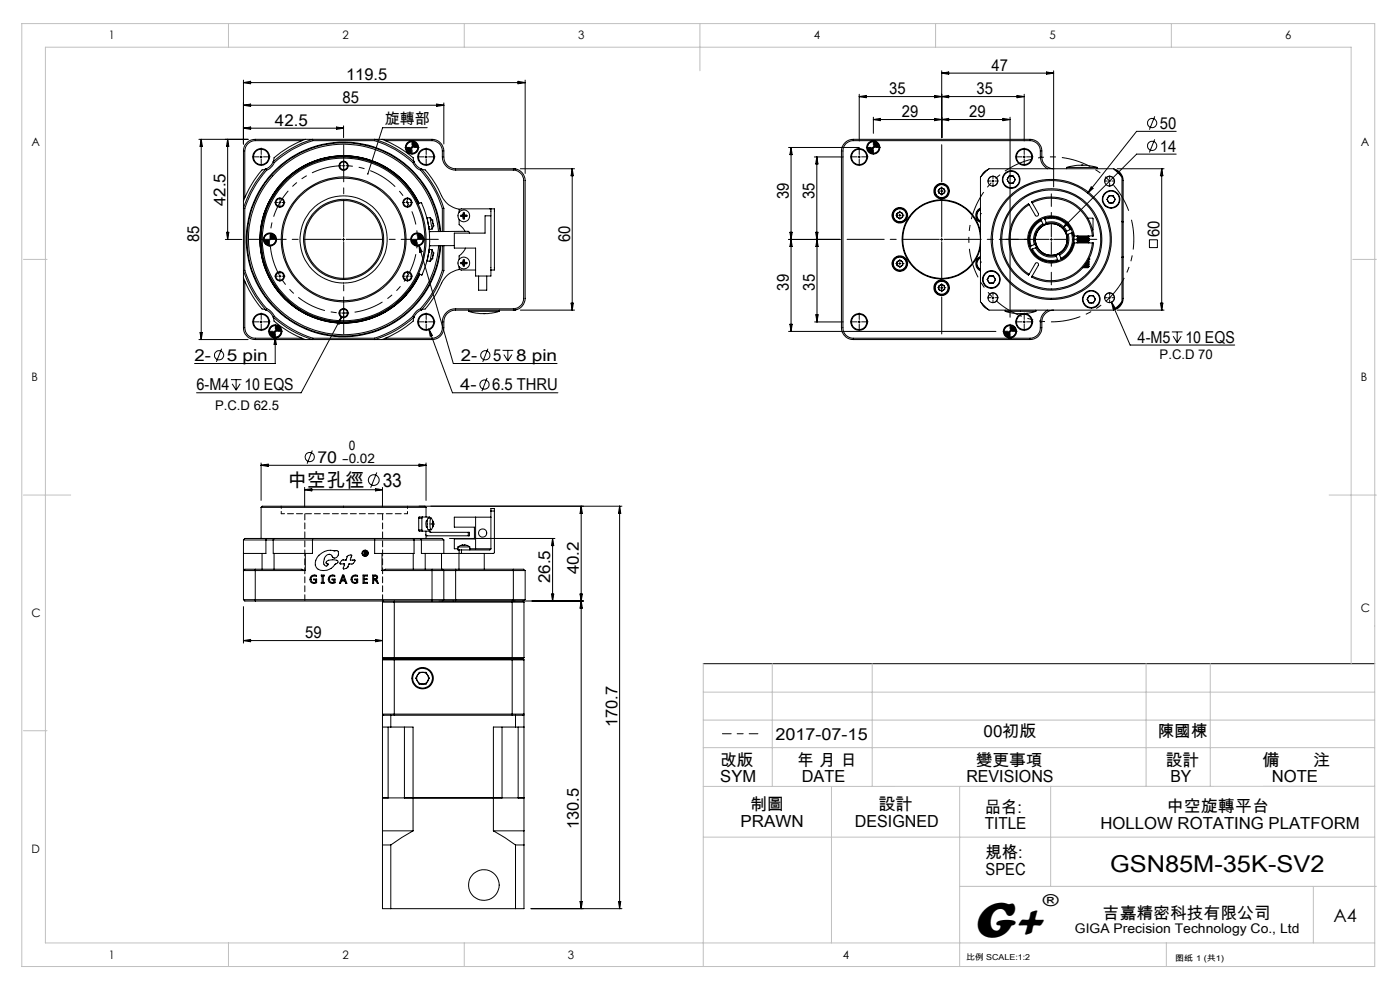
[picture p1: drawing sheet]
<svg xmlns="http://www.w3.org/2000/svg" width="297mm" height="210mm" viewBox="0 0 297 210" stroke-linecap="round" stroke-linejoin="round" font-family="sans-serif">
<g fill="none" stroke="#000" stroke-width=".21">
<path d="M51.6 17v13.5M51.6 17.5l1.6-.3v.6zM51.6 17.5h59.8M109.9 17.2l1.5 .3-1.5 .3zM111.4 17v19.8M182.3 20v9.9M199.8 15v14.2M199.8 15.5l1.5-.2v.5zM199.8 15.5h23.7M217.3 20v9.9M222 15.3l1.5 .2-1.5 .3zM223.5 15v24.6"/>
<path d="M42.2 29.6h10.4M42.7 29.6l.2 1.4h-.5zM42.7 29.6v42.4M48.3 29.6v21.2M48.3 29.6l.2 1.4h-.5zM51.6 22.3l1.6-.2v.5zM51.6 22.3h42.6M51.6 27.2h21.3M51.6 27.2l1.6-.3v.5zM55.1 33.3h.5M55.4 33v.5M56.4 35.8a22.8 22.8 0 0 0-4.8 8.4h.3"/>
<path d="M56.4 35.8l-.7 .2a19.7 19.7 0 0 0-4.1 6.7M56.4 35.8l.2 .3M56.6 36.1a23.1 23.1 0 0 0-4.7 8.1M58 34.3a2.88 2.88 0 0 1-1.6 1.5M58 34.3l.2 .2M58.2 34.5a3.1 3.1 0 0 1-1.6 1.6M64 29.8h-9.8a2.23 2.23 0 0 0-2.3 2.2v9.9M64.8 29.6a19.3 19.3 0 0 0-6.7 4l-.1 .7M66.4 29.8a21.1 21.1 0 0 0-8.2 4.7M66.4 29.8l-.1-.2a21.7 21.7 0 0 0-8.3 4.7M66.4 29.8h13M71.4 26.9l1.5 .3-1.5 .2z"/>
<path d="M72.6 35.2h.5M72.9 26.7v2.5M72.9 34.9v.5M79.4 29.8a21.1 21.1 0 0 1 8.2 4.7M79.4 29.8l.1-.2a21.5 21.5 0 0 1 8.3 4.7M81 29.6a20.2 20.2 0 0 1 6.7 4l.1 .7M81.8 29.8h9.9a2.17 2.17 0 0 1 2.1 2.2 3.4 3.4 0 0 0 1.4 3.7l1.5 .4h12.2a2.23 2.23 0 0 1 2.2 2.2v25a2.23 2.23 0 0 1-2.2 2.2h-12.2a2.8 2.8 0 0 0-2.9 2.8 2.8 2.8 0 0 1-1.3 3.3l-.8 .1h-9.9M87.1 31.3h.5M87.4 31v.5M87.4 30h-.2a1.22 1.22 0 0 0-1.1 1.3M87.6 34.5a2.84 2.84 0 0 0 1.6 1.6M87.8 34.3a2.6 2.6 0 0 0 1.6 1.5"/>
<path d="M87.8 34.3l-.2 .2M88.7 31.3a1.33 1.33 0 0 1-1.3 1.3M89.2 36.1a22.3 22.3 0 0 1 4.6 8.1M89.4 35.8a22.8 22.8 0 0 1 4.8 8.4M89.4 35.8l.7 .2a21.2 21.2 0 0 1 3.8 6 5.2 5.2 0 0 0 3.6 2.4M89.4 35.8l-.2 .3M90.1 33.3h.6M90.4 33v.5M90.6 27.1h-9.4l-3.2 9.8M92.6 22.1l1.6 .2-1.6 .3zM94.2 21.8v8.7M108.9 35.8a2.5 2.5 0 0 1 2.5 2.5v25a2.51 2.51 0 0 1-2.5 2.5"/>
<path d="M109.4 35.8h-12.7a2.51 2.51 0 0 1-2.5-2.5 3.2 3.2 0 0 0-1.3-3.4l-1.2-.3h-37.5a2.45 2.45 0 0 0-2.6 2.4v37.5a2.51 2.51 0 0 0 2.6 2.5h37.5a2.5 2.5 0 0 0 2.5-2.5 3.1 3.1 0 0 1 1.2-3.4l1.3-.3 12.7-.1M110.4 35.8h11.5M121.4 35.8l.2 1.5h-.5zM121.4 35.8v30M167.3 31.3h15M167.8 31.3v39M167.8 31.3l.3 1.5h-.5zM172.8 33.3h6.1M173.3 33.3v17.5M173.3 33.3l.2 1.5h-.5zM182 33.3h.5M182.3 20.5h35"/>
<path d="M182.3 20.5l1.5-.3v.5zM182.3 33v.5M185 31.3h.5M185.3 24.9v3.4M185.3 25.4h29M185.3 25.4l1.5-.3v.5zM185.3 31v.5M185.3 30h-.2a1.22 1.22 0 0 0-1.1 1.3M186.5 31.3a1.26 1.26 0 0 1-1.2 1.3M198.3 25.1l1.5 .3-1.5 .2zM198.3 20.2l1.5 .3-1.5 .2zM199.8 20.5l1.5-.3v.5z"/>
<path d="M199.8 25.4l1.5-.3v.5zM208.7 36.9l1.1-1.1h26.5l.9 .8 .8 1v26.4l-.6 .7-1.1 1.1h-26.5l-.5-.4-1.3-1.4v-26.4zM209.6 36l-.7 .4-.7 1M209.7 38.7a1.01 1.01 0 0 1 .8-1.3 1.01 1.01 0 0 1 1.1 1.1 1.01 1.01 0 0 1-1.2 .9M210.4 38.4h.5M210.6 38.2v.5M212.8 25.1l1.5 .3-1.5 .2zM214.1 37.3h.8l.5 .8-.5 .8h-.8l-.5-.8zM214.3 24.9v42.4M215.8 20.2l1.5 .3-1.5 .2zM217 33.3h.5M217.3 33v.5"/>
<path d="M222.2 35.8l-.1-.1a2.85 2.85 0 0 1-1.4-2.4 3.2 3.2 0 0 0-.6-2.8l-.7-.5-.9-.2h-37.5a2.17 2.17 0 0 0-2.2 2.2v37.5a2.17 2.17 0 0 0 2.2 2.2h37.5a2.17 2.17 0 0 0 2.2-2.2 3.3 3.3 0 0 1 1.5-3.7M223.5 35.8a2.51 2.51 0 0 1-2.5-2.5 3 3 0 0 0-1.3-3.4l-1.2-.3h-37.5a2.5 2.5 0 0 0-2.5 2.4v37.5a2.51 2.51 0 0 0 2.5 2.5h37.5a2.45 2.45 0 0 0 2.5-2.5 3.1 3.1 0 0 1 1.2-3.4l1.3-.3M226.3 35.5h6.5M226.3 35.5v.3M229.5 35l1.3 .1 2 .4M229.5 35l-1.2 .1-2 .4M229.5 35h.1M231.5 39.6l.4 .4-1.1 1zM232.8 35.5v.3M234.4 38.7a1 1 0 0 1 .9-1.3 1 1 0 0 1 1.1 1.1 1 1 0 0 1-1.3 .9M235.1 38.4h.5M235.4 38.2v.5"/>
<path d="M236.3 35.8a2.58 2.58 0 0 1 2 2.5v25a2.5 2.5 0 0 1-2 2.4M236.4 36a2.28 2.28 0 0 1 1.4 1.4M237 35.8h9.9M245 29.6l-1.2 2.7M245 24.7l-1.2 2.8M246.5 35.8v30M246.5 35.8l.2 1.5h-.5zM249.5 32.7h-8.4l-15.6 15.6M249.5 27.9h-8.4l-10.3 13.1M47.8 50.8h3.5M48 49.3h.5l-.2 1.5zM51.6 58.9a20.8 20.8 0 0 0 4.1 6.7l.7 .1"/>
<path d="M51.9 57.4a22.6 22.6 0 0 0 4.7 8.1M51.9 57.4h-.3a22.8 22.8 0 0 0 4.8 8.3M51.9 59.6v9.9a2.23 2.23 0 0 0 2.3 2.2h9.8M51.9 44.2v13.2M57.3 49.6a1.21 1.21 0 0 0-1.3 1.2M58.5 50.8a1.26 1.26 0 0 1-1.2 1.2M59.1 58.6h.5M59.1 43h.5M59.4 42.7v.5M59.4 58.3v.5M72.6 50.8h.5M72.9 50.5v.5"/>
<path d="M86.2 58.6h.5M86.2 43h.5M86.4 42.7v.5M86.4 58.3v.5M88.5 49.6a1.21 1.21 0 0 0-1.2 1.2M88.7 43.3l.7-.3a18.2 18.2 0 0 1 .1 15.4l-.7-.3M88.8 43.2a17.6 17.6 0 0 0-27-6.2 17.6 17.6 0 0 0 .2 27.7 17.6 17.6 0 0 0 26.9-6.6M88.9 52l7.3 25.1h22M88.9 52l.6 1.4-.5 .1zM88.9 43.2a17.8 17.8 0 0 0-27.1-6.3 17.8 17.8 0 0 0 .2 27.9 17.8 17.8 0 0 0 27-6.6M89.8 50.8a1.26 1.26 0 0 1-1.3 1.2M90.7 46.8h.1"/>
<path d="M90.7 54.7h.1M90.9 48.1h.1M90.9 53.5h.1M91.1 49.1h8.2l.3 .4M91.2 46.1l.5 .6M91.2 46.1l-.6 .1 .5 2.5 .6-.1M91.2 46.1l.5 2.5M91.7 54.9l-.5 .5M91.7 46.7h.1M91.7 46.7l.2 1.2M91.7 54.9h.1M91.7 53l.2 .7"/>
<path d="M91.7 53l-.6-.1-.5 2.4 .6 .1M91.7 53l-.5 2.4M91.9 47.9l-.2 .7M91.9 47.9h.1M91.9 53.7h.1M91.9 53.7l-.2 1.2M93 49.1a20.2 20.2 0 0 0-30.8-15.3 20.2 20.2 0 0 0 .4 34.4 20.2 20.2 0 0 0 30.5-16.1M93.3 49.1a20.5 20.5 0 0 0-30.5-16.2 20.5 20.5 0 0 0-1.8 34.5 20.5 20.5 0 0 0 32.1-12.9l.2-2.4M93.5 49.1a20.7 20.7 0 0 0-31.2-16 20.7 20.7 0 0 0-.6 35.1 20.7 20.7 0 0 0 31.7-14.9l.1-1.2M93.8 57.4a21.8 21.8 0 0 1-4.6 8.1M93.8 44.2v4.9M93.8 52.1v5.3"/>
<path d="M93.8 57.4h.4M94.2 57.4a22.8 22.8 0 0 1-4.8 8.3M94.2 44.2v4.9M94.2 52.1v5.3M94.2 44.2h-.4M96.4 52.1h-5.3M97.4 56.5a.54 .54 0 0 0 .5 .8h3M97.4 46.5v1.2l.8 .7 .5 .7M97.5 57.1a5.3 5.3 0 0 0-4.2 3.7 19.3 19.3 0 0 1-3.2 4.8l-.7 .1M98.1 45.6v.3M98.1 55.7v.2M98.1 45.8h.5"/>
<path d="M98.1 55.8h.5M98.2 55.5a.2 .2 0 0 1 0-.3 .2 .2 0 0 1 .3 0 .2 .2 0 0 1 0 .3M98.2 55.5v.2a.24 .24 0 0 0-.3-.1 .24 .24 0 0 0-.1 .3h.4v.2M98.2 56.1a.21 .21 0 0 0 0 .3 .21 .21 0 0 0 .3 0v-.3M98.2 45.5h.3M98.2 46h.3M98.2 55.6h.3M98.2 56h.3M98.4 45.5v.5M98.4 55.6v.4M98.5 55.5l.2 .2M98.6 45.6v.3"/>
<path d="M98.6 55.7v.2M98.7 45.6a.2 .2 0 0 1 .3 0 .2 .2 0 0 1 0 .3 .2 .2 0 0 1-.3 0M98.7 45.6h-.2a.24 .24 0 0 0 .1-.3 .24 .24 0 0 0-.4-.1 .32 .32 0 0 1 0 .4 .32 .32 0 0 1-.4 0 .21 .21 0 0 0 0 .3 .21 .21 0 0 0 .3 0l.1 .1a.24 .24 0 0 0 0 .3 .24 .24 0 0 0 .3 .1v-.4l.2-.1M98.7 55.7a.2 .2 0 0 1 .3 0 .2 .2 0 0 1 0 .2 .2 .2 0 0 1-.3 0M98.7 55.9l-.2 .2M98.8 52.6l-.6 .9-.8 .8v.7M101.5 58.6v3h1.8v-3M104.1 44.3v13M104.1 44.3h.8v13h-.8M104.1 44.3h-6.3a.56 .56 0 0 0-.4 .7M104.1 45.8h-1.2v3.7h-6.5v3.1h4.5v6h3.2v-1.3M167.3 50.8h10.9"/>
<path d="M167.6 49.3h.5l-.3 1.5zM167.8 50.8l.3 1.5h-.5zM173 49.3h.5l-.2 1.5zM173.3 50.8v17.5M173.3 50.8l.3 1.5h-.5zM190.3 55.6l.6-.4 .6 .3v.7l-.6 .4-.6-.3zM190.3 45.3l.6-.4 .6 .4v.7l-.6 .4-.6-.3zM190.6 55.9h.5M190.6 45.7h.5M190.9 45.4v.5M190.9 55.7v.5M199.1 40.2l.6-.4 .7 .3v.8l-.6 .4-.7-.4z"/>
<path d="M199.5 50.8h.5M199.5 40.5h.5M199.8 40.3v.5M199.8 50.5v.5M208 49.2a8.4 8.4 0 0 0-12.9-5.4 8.4 8.4 0 0 0 0 14 8.4 8.4 0 0 0 12.9-5.4M208 44.1a1.68 1.68 0 0 0-1 1.6 1.68 1.68 0 0 0 1 1.5M208 54.4a1.65 1.65 0 0 0-1 1.5 1.65 1.65 0 0 0 1 1.5M208 54.6a1.51 1.51 0 0 0-.8 1.3 1.51 1.51 0 0 0 .8 1.4M208 44.3a1.51 1.51 0 0 0-.8 1.4 1.51 1.51 0 0 0 .8 1.3M208 44.4a1.36 1.36 0 0 0-.7 1.3 1.36 1.36 0 0 0 .7 1.2M208 45.3h.1M208 54.7a1.36 1.36 0 0 0-.8 1.2 1.36 1.36 0 0 0 .8 1.2"/>
<path d="M208 55.6h.1M209.9 58.5h.8l.5 .8-.5 .8h-.8l-.5-.8zM218.3 58.2l1.3-2.3a.37 .37 0 0 1 .6-.1 .37 .37 0 0 1 .1 .5l-1.3 2.3M218.3 43.4a8.7 8.7 0 0 0 0 14.8M218.3 43.4l-.1-.2a9 9 0 0 0 0 15.2l.1-.2M219 43l-.2-.2a9 9 0 0 1 13.2 7.3h-4.3a4.8 4.8 0 0 0-7.3-3.3 4.8 4.8 0 0 0 0 8 4.8 4.8 0 0 0 7.3-3.3h4.3a9 9 0 0 1-13.2 7.3l.2-.2M219 43l1.3 2.3a.37 .37 0 0 1-.1 .5 .37 .37 0 0 1-.6-.1l-1.3-2.3M219 43a8.7 8.7 0 0 1 12.7 7.1M219 52.8l-.2 .1a4.7 4.7 0 0 0 5.7 2.4l-.1-.2M219 52.8a4.5 4.5 0 0 0 5.4 2.3M219.4 51.9l-.7 .3M219.6 51.8l.3 .6"/>
<path d="M219.6 51.8l.4 .7M219.6 51.8l-.2 .1M219.7 52.6a3.7 3.7 0 0 0 4.4 1.8M219.7 52.6l-.7 .2M220 52.5a3.4 3.4 0 0 0 4 1.6M220 52.5l-.3 .1M220.9 46.8a4.5 4.5 0 0 0-2.2 5.4M220.9 46.8l-.1-.2a4.8 4.8 0 0 0-2.3 5.7l.2-.1M220.9 46.8l.3 .7M221.2 47.5a3.8 3.8 0 0 0-1.8 4.4M221.2 47.5l.1 .2M221.3 47.7a3.5 3.5 0 0 0-1.7 4.1"/>
<path d="M221.7 46.5a4.5 4.5 0 0 1 5.3 2.2M221.7 46.5l-.2-.2a4.7 4.7 0 0 1 5.8 2.3l-.3 .1M221.7 46.5l.2 .7M221.9 47.2a3.7 3.7 0 0 1 4.4 1.8M221.9 47.2l.1 .2M222 47.4l-.6 .3M222 47.4a3.5 3.5 0 0 1 4.1 1.7M222 47.4l-.7 .3M222.8 50.8h.5M223 50.5v.5M224 54.1l.1 .3M224.1 54.4l.3 .7"/>
<path d="M224.7 53.9l-.7 .2M224.7 53.9l.1 .2M224.8 54.1l.3 .7M226.1 49.1l.3 .7M226.3 49l-.2 .1M226.4 49.8a3.5 3.5 0 0 1-1.7 4.1M226.4 47.1l.3 .3-1.2 .9zM226.6 49.7a3.7 3.7 0 0 1-1.8 4.4M226.6 49.7l-.2 .1M227 48.7l-.7 .3M227.3 49.4a4.5 4.5 0 0 1-2.2 5.4M227.3 49.4l.2-.1a4.8 4.8 0 0 1-2.3 5.7l-.1-.2"/>
<path d="M227.3 49.4l-.7 .3M227.8 50.1v1.4M228 50.1a5 5 0 0 0-7.7-3.5 5 5 0 0 0 0 8.4 5 5 0 0 0 7.7-3.5M228.5 51.4h2.5M228.5 50.7h2.5M228.5 50.5h2.5M228.5 50.2h2.5M228.5 50.9h2.5M228.5 51h2.5M228.5 50.2h.1M228.5 50.5v.2M228.5 50.9v.1"/>
<path d="M228.5 51.4h.1M228.5 50.2l.2 .2M228.5 50.7l.2 .1M228.5 51.4l.2 .1M228.5 51l.2 .2M228.7 50.1l-.2 .1M228.7 50.4h2.1M228.7 50.8h2.1M228.7 51.2h2.1M228.7 50.4l-.2 .1M228.7 50.8l-.2 .1M228.7 51.2l-.2 .2"/>
<path d="M229.9 56.6h1.1M229.9 56.5h1.1M230 56.4h.8M230.2 56.2h.8M230.3 56.2h.7M230.4 56h.4M230.5 55.8h.5M230.5 55.7h.5M230.6 55.6h.2M230.7 55.4h.3M230.8 46.3h1.1l-.1 2.5M230.8 55.3h.2"/>
<path d="M230.8 56l.2 .2M230.8 50.4l.2 .1M230.8 50.8l.2 .1M230.8 51.2l.2 .2M230.8 56.4l.2 .1M230.8 55.6l.2 .1M230.9 55.2l.1 .1M230.9 50.1l.1 .1M231 55h.1M231 56.6l-.2 .2h-1.1M231 50.2h.1M231 50.5v.2"/>
<path d="M231 50.9v.1M231 51.4h.1M231 55.3v.1M231 55.7v.1M231 56.2h.1M231 56.5v.1M231 56.2l-.2 .2M231 55.8l-.2 .2M231 55l-.1 .1M231 55.4l-.2 .2M231 50.2l-.2 .2M231 50.7l-.2 .1"/>
<path d="M231 51.4l-.1 .1M231 51l-.2 .2M231.7 51.5a8.7 8.7 0 0 1-12.7 7.1M235.3 41.5h.8l.5 .8-.5 .8h-.8l-.5-.8zM238 54.5h.3M238 47.1h.3M238 46.9l.1 .2M238.1 54.5l-.1 .1M243.8 50.9h1.7v1.6h-1.7zM42.2 72h10.4M42.4 70.5h.5l-.2 1.5zM47 74l-1.1 2.8"/>
<path d="M55.1 68.3h.5M55.4 68v.5M56.4 65.7a2.88 2.88 0 0 1 1.6 1.6M56.6 65.5a3.4 3.4 0 0 1 1.6 1.6M56.6 65.5l-.2 .2M58 67.3a21.7 21.7 0 0 0 8.3 4.7l.1-.3M58 67.3l.1 .7a19.8 19.8 0 0 0 6.7 4M58.1 70.3h.5M58.2 67.1a22.3 22.3 0 0 0 8.2 4.6M58.2 67.1l-.2 .2M58.4 71.5v5.6h-17.1M58.4 71.5l.2 1.6h-.5z"/>
<path d="M58.4 69l-.2 .1a1.22 1.22 0 0 0-1 1.2M58.4 70.1v.4M59.7 70.3l-.1 .1a1.22 1.22 0 0 1-1.2 1.1M66.4 71.7h13M72.4 67.3l-8.5 16h-22.2M72.4 67.3l-.5 1.4-.4-.2zM72.6 66.4h.5M72.9 66.2v.5M87.6 67.1a22.3 22.3 0 0 1-8.2 4.6M87.6 67.1l.2 .2M87.8 67.3a21.5 21.5 0 0 1-8.3 4.7l-.1-.3M87.8 67.3l-.1 .7a19.8 19.8 0 0 1-6.7 4"/>
<path d="M89.2 65.5a3 3 0 0 0-1.6 1.6M89.2 65.5l.2 .2M89.4 65.7a2.6 2.6 0 0 0-1.6 1.6M90.1 68.3h.6M90.4 68v.5M91 69.8l5 13.5h22.4M91 69.8l.7 1.3-.4 .2zM99.4 66l1.6 .4 1.7 .1M99.4 66h6.5M99.4 65.8v.2M102.7 66.5h.1M103.5 74l-1.1 2.8"/>
<path d="M105.9 66l-1.6 .4-1.6 .1M105.9 65.8v.2M106.6 74.3h2.3M106.9 75.2l.8 1.3M107.7 74.3v2.2M108.6 75.2l-.9 1.3M110.4 65.8h11.5M121.1 64.3h.5l-.2 1.5zM167.3 70.3h44M167.6 68.8h.5l-.3 1.5zM172.8 68.3h6.1M173.1 66.8h.5l-.3 1.5z"/>
<path d="M182 68.3h.5M182.3 68v.5M199.1 60.7l.6-.4 .7 .3v.8l-.6 .4-.7-.4zM199.5 61.1h.5M199.8 60.8v.5M208.2 64.2l.7 1 .7 .4M209.7 63.4a1 1 0 0 1 .8-1.2 1 1 0 0 1 1.1 1 1 1 0 0 1-1.2 .9M210.4 63.2h.5M210.6 62.9v.5M213.3 66l1.6 .4 1.6 .1M213.3 66h6.4M213.3 65.8v.2"/>
<path d="M214 70.3h.5M214.3 69a1.33 1.33 0 0 0-1.3 1.3M214.3 70.1v.4M215.5 70.3v.1a1.22 1.22 0 0 1-1.2 1.1M216.5 66.5h.1M217 68.3h.5M217.1 66.5a1.77 1.77 0 0 0-1.3 2.7 1.77 1.77 0 0 0 3 0 1.77 1.77 0 0 0-1.3-2.7h-.3M217.3 68v.5M219.7 66l-1.5 .4-1.7 .1M219.7 65.8v.2M231.1 62.7h.9l.4 .8-.4 .8h-.9l-.5-.8zM234.4 63.4a.99 .99 0 0 1 .9-1.2 .99 .99 0 0 1 1.1 1.1 .99 .99 0 0 1-1.3 .8"/>
<path d="M235.1 63.2h.5M235.4 62.9v.5M235.8 64.1l3.9 9.1h22.2M235.8 64.1l.8 1.3-.5 .2zM237 65.8h9.9M237.8 64.2l-.1 .3a2.09 2.09 0 0 1-1.3 1.1M246.2 64.3h.5l-.2 1.5zM248.6 70.4h2.3M248.9 71.3l.8 1.4M249.7 70.4v2.3M250.6 71.3l-.9 1.4M49 80.5h2.2"/>
<path d="M49.2 81.4l.9 1.4M50.1 80.5v2.3M50.9 81.4l-.8 1.4M55.4 98.2v7.9M55.4 98.7h35M55.4 98.7l1.5-.2v.4zM66.3 95.6l-1.1 2.7M88.9 98.5l1.5 .2-1.5 .2zM90.4 98.2v7.9M103.3 80.2l-1.1 2.8M51.6 114.5h4.8M51.6 117.4h4"/>
<path d="M51.6 114.5v12.7M55.4 107.6h35M55.4 107.6l.2-.2h34.5l.3 .2M55.4 107.6v6.6M55.6 117.4v3.3M56.4 114.5v2.9h-.8M56.4 114.5h1.6M56.6 114.2h1.6M56.6 114.2h-4.7l-.3 .3M56.6 114.2l-.2 .3M58 114.5h8.3M58 114.5v2.9h.1"/>
<path d="M58.1 117.4h6.7M58.1 117.4v3.3M58.2 114.2h8.2M58.2 114.2l-.2 .3M64.6 103.4v4.1M64.6 103.9h16.5M64.6 103.9l1.5-.3v.5zM64.8 117.4v3.6M66.3 114.5v2.9h-1.5M66.3 114.5h13.2M66.4 114.2h13M66.4 114.2l-.1 .3"/>
<path d="M67.7 117.8a3.7 3.7 0 0 1 3.5-1h.2a.85 .85 0 0 1 .4 1 .85 .85 0 0 1-.9 .6l-.2-.1a.96 .96 0 0 0-.8-.7 .96 .96 0 0 0-1 .6l-.1 .4a1.17 1.17 0 0 0 .1 1.4h.5l.2-.3-.3-.2-.1-.2a1.26 1.26 0 0 1 1.4-.6l.8 .1 .3 .2a.82 .82 0 0 1-.7 .8 2.67 2.67 0 0 1-3.8 .7 2.04 2.04 0 0 1 .5-2.7zM72.5 118.9l.3-.1a.56 .56 0 0 0 .7-.1 .56 .56 0 0 0 .1-.6l.3-.3 .7-.1-.3 1.1h1a.97 .97 0 0 1-1.3 .8l-.1 .2a.89 .89 0 0 1-1.1 .8l.3-.9-1-.1v-.1zM73.3 118.8h.1M77.2 116.9l.6 .1v.3l-.3 .1 .3 .4-.4-.4-.1 .4h-.1zM77.3 117h.3a.19 .19 0 0 1 0 .3 .19 .19 0 0 1-.3 0zM79.4 114.2h8.2M79.4 114.2l.1 .3M79.5 114.5h8.3M79.5 114.5v2.9h1.5M79.7 103.6l1.4 .3-1.4 .2zM79.9 100.2l-1.3 3.3M81 117.4h6.7"/>
<path d="M81 117.4v3.6M81.1 103.4v4.1M87.6 114.2h1.6M87.6 114.2l.2 .3M87.7 117.4v3.3M87.8 114.5h1.6M87.8 114.5v2.9h-.1M88.8 112.4l.1 .3h.7M88.8 109.9h.7M88.8 112.4h.7M88.8 109.9v2.5M88.9 107.4h43"/>
<path d="M89.2 114.2h4.6l.4 .3M89.2 114.2l.2 .3M89.4 114.5v2.9h.8M89.4 114.5h4.8M89.5 112.4l.1 .3M89.5 109.9v2.5M89.6 109.7l-.1 .2M89.6 109.7h-.7l-.1 .2M89.6 109.7h1.6v.2M89.6 112.7h1.5M90.2 117.4h3.5M90.2 117.4v3.3"/>
<path d="M90.3 112.7v.8l.2 .2h8.8M90.4 107.6v2.1M90.4 113.6v.6M90.5 111.8h.1M90.5 110.5h.1M90.7 110.4h-.1a1.14 1.14 0 0 0 0 1.5h.1M91.1 112.7l.2 .2h8M91.1 112.7h.1M91.2 112.7l.2 .2M91.2 112.4v.3M91.4 109.9h-.6l-.2 .7 .2 1.7 .6 .1M91.8 110.5h.1"/>
<path d="M91.8 110.5v.4M91.8 111.7v.1M91.8 110.5l.1 .4M91.8 111h-.1v.3h.1M91.8 111.3v.1M91.8 110.5v.1M91.8 111h.1M91.8 111.3h.1M91.8 110.9v.1M91.8 111.4v.4M91.8 110.9h.1M91.8 111.4h.1"/>
<path d="M91.9 110.9v.1M91.9 111.4l-.1 .4M91.9 111l-.4-1.1a1 1 0 0 0-.3 1.3l.2 1.1a.59 .59 0 0 0 .5-.7v-.3M91.9 111v.3M91.9 111h.1M91.9 111.3v.1M91.9 111.3h.1M93.7 117.4h3.7M93.7 117.4v3.3M94.2 114.5v2.9M95.4 114.2h22.3M97.2 116h2.5"/>
<path d="M97.2 116v.7h.2M97.4 117.4h.5M97.4 117.4v3.3M97.4 116.7h.5M97.4 116.7v.7M97.8 115.7l-.6 .3M97.8 115.7h.1M97.8 115.7h1.2M97.9 116.7v.7M99 115.7l.7 .3M99 115.7h.1M99.3 112.9h.3v.8h-.3"/>
<path d="M99.3 112.9v.8M99.7 116v.7M99.7 116.4h4.4M100.9 109.7v6.7M102.7 117.4v3.3M104.1 116.4l-.2 .3h-6M104.1 108.4v-.5h.8v.5M104.1 109.7h-7.7v2.1h4.2v2.5h-4.2v2.1h.8M104.1 108.4v8M104.1 108.4h.8M104.9 108.4l-.1 8.9-6.9 .1M117.2 114.2v13.3"/>
<path d="M117.2 114.2l.3 1.5h-.5zM123.3 107.4l.2 1.5h-.5zM123.3 107.4v85.3M131.4 107.4v85.3M131.4 107.4l.3 1.5h-.5zM51.6 127.2l.3 .3h2.3M51.6 127.2h42.6M51.6 128.7v7.7M51.6 135.9l1.6-.3v.5zM51.6 135.9h29.5M54.2 120.7h9.8l.8 .3M54.2 120.7h-2.3l-.3 .3h13.2"/>
<path d="M54.2 127.5h37.5M54.2 120.7v6.8M66.1 122.2l.8-.2 .2 .1v.2a.7 .7 0 0 0-1.1 .4 .7 .7 0 0 0 1 .8v-.5h-.4v-.2h.6v.8a.91 .91 0 0 1-1.3-.2 .91 .91 0 0 1 .2-1.2zM68.2 122h.6v.2h-.2v1.3h.2v.2h-.6v-.2h.1v-1.3h-.1zM70 122.2l.8-.2 .2 .1v.2a.7 .7 0 0 0-1.1 .4 .7 .7 0 0 0 .9 .8v-.5h-.4v-.2h.7v.8a.92 .92 0 0 1-1.3-.2 .92 .92 0 0 1 .2-1.2zM72.7 122h.2l.7 1.7h-.3l-.1-.4h-.8l-.2 .4h-.2zM72.8 122.2h.1M72.8 122.2l.3 .8h-.6zM74.8 122.2l.8-.2 .2 .1v.2a.71 .71 0 0 0-1.1 .4 .71 .71 0 0 0 1 .8v-.5h-.4v-.2h.6v.8a.91 .91 0 0 1-1.3-.2 .91 .91 0 0 1 .2-1.2zM77 122h.9v.2h-.6v.6h.6v.1h-.6v.6h.7v.2h-1zM79.1 122h.5a.47 .47 0 0 1 .5 .2 .47 .47 0 0 1-.1 .6l-.3 .1 .6 .8h-.3l-.4-.7h-.3v.7h-.2zM79.3 122.2h.3a.3 .3 0 0 1 .3 .3 .3 .3 0 0 1-.3 .3h-.3z"/>
<path d="M79.7 135.6l1.4 .3-1.4 .2zM79.7 122.9h.1M81 121h13.2M81.1 140h2.5M81.1 139.5h2.5M81.1 139.5l.3 .2M81.1 127.7h2.5M81.1 127.7v11.8M81.1 140v11.5M81.4 139.7h2.2M81.4 139.7l-.3 .3M81.4 127.5l-.3 .2"/>
<path d="M83.6 139.7v.3M83.6 139.5v.2M83.6 127.5v.2M83.6 139.7h25.1M83.6 140h25.1M83.6 127.7v11.8M83.6 140v11.5M83.6 139.5h25.1M83.6 127.7h25.1M91.7 120.7h-9.9l-.8 .3M91.7 120.7h2.1M91.7 127.5h2.1"/>
<path d="M91.7 120.7v6.8M93.1 127.5h30.7M93.8 120.7h2.9M93.8 127.5h2.3M93.8 120.7l.4 .3M94.2 121h17.2M94.2 127.2h17.2M94.2 121v6.2M94.2 127.2l-.4 .3M96.7 120.7h12.2M96.7 120.7v6.8M108.7 139.7v.3"/>
<path d="M108.7 139.7h2.2M108.7 140h2.5M108.7 139.5v.2M108.7 139.5h2.5M108.7 127.7h2.5M108.7 127.7v11.8M108.7 140v11.5M108.9 120.7h2.2l.3 .3M108.9 120.7v6.8M110.9 139.7l.3 .3M110.9 127.5l.3 .2M111.2 139.5l-.3 .2"/>
<path d="M111.2 127.7v11.8M111.2 140v11.5M111.4 127.2l-.3 .3h-2.4v.2M111.4 121v6.2M117 126h.5l-.3 1.5zM123 126h.5l-.2 1.5zM123.3 127.5l.2 1.5h-.5zM81.1 154.2h1.8M81.1 151.5l.3 .2M81.1 151.5h2.5M82.3 154.2v15.1h-1.2h6.5M82.9 151.7h-1.8v24.5"/>
<path d="M82.9 154.2h4.7v22M82.9 151.7v2.5M82.9 151.7h26.5M83.6 151.5v.2M83.6 151.5h25.1M85.8 154.2v15.1h1.8M88.9 142.6h1.5l.7 1.3-.7 1.2h-1.5l-.7-1.2zM106.5 154.2v15.1h-1.8M108.7 151.5v.2M108.7 151.5h2.5M109.4 154.2h1.8M109.4 151.7h1.8v24.5"/>
<path d="M109.4 151.7v2.5M109.4 154.2h-4.7v22M109.9 154.2v15.1h1.3h-6.5M111.2 151.5l-.3 .2M149.2 140.8h142.4M81.1 176.2h6.5M81.1 179.2h1.8M81.1 176.2v3M81.1 179.2v13.5h1.8M82.9 179.2v13.5M87.6 176.2l-4.7 3M87.6 169.3h17.1"/>
<path d="M104.7 176.2l4.7 3M104.7 176.2h6.5M109.4 179.2h1.8M109.4 179.2v13.5M111.2 176.2v3M111.2 179.2v13.5h-1.8M82.9 192.7h26.5M112.6 192.7h19.3M123 191.2h.5l-.2 1.5zM131.2 191.2h.5l-.3 1.5z"/>
<circle cx="55.4" cy="33.3" r="1.63"/>
<circle cx="55.4" cy="33.3" r="1.78"/>
<circle cx="72.9" cy="35.2" r=".98"/>
<circle cx="72.9" cy="35.1" r=".83"/>
<circle cx="87.4" cy="31.3" r="1.26"/>
<circle cx="87.4" cy="31.3" r="1.4"/>
<circle cx="90.4" cy="33.3" r="1.62"/>
<circle cx="90.4" cy="33.3" r="1.78"/>
<circle cx="182.3" cy="33.3" r="1.78"/>
<circle cx="182.3" cy="33.3" r="1.63"/>
<circle cx="185.3" cy="31.3" r="1.26"/>
<circle cx="185.3" cy="31.3" r="1.4"/>
<circle cx="210.6" cy="38.4" r="1.05"/>
<circle cx="214.5" cy="38.1" r="1.76"/>
<circle cx="214.5" cy="38.1" r=".78"/>
<circle cx="214.5" cy="38.1" r="1.88"/>
<circle cx="217.3" cy="33.3" r="1.78"/>
<circle cx="217.3" cy="33.3" r="1.63"/>
<circle cx="235.4" cy="38.4" r="1.05"/>
<circle cx="244.4" cy="26.1" r=".99"/>
<circle cx="244.4" cy="30.9" r=".98"/>
<circle cx="57.3" cy="50.8" r="1.41"/>
<circle cx="57.3" cy="50.8" r="1.25"/>
<circle cx="59.4" cy="43" r=".82"/>
<circle cx="59.4" cy="58.6" r=".82"/>
<circle cx="59.4" cy="58.6" r=".98"/>
<circle cx="59.4" cy="43" r=".98"/>
<circle cx="72.9" cy="50.8" r="17.5"/>
<circle cx="72.9" cy="50.8" r="8.5"/>
<circle cx="72.9" cy="50.8" r="13"/>
<circle cx="72.9" cy="50.8" r="8.3"/>
<circle cx="72.9" cy="50.8" r="17.3"/>
<circle cx="72.9" cy="50.8" r="13.3"/>
<circle cx="72.9" cy="50.8" r="9.2"/>
<circle cx="86.4" cy="58.6" r=".82"/>
<circle cx="86.4" cy="43" r=".82"/>
<circle cx="86.4" cy="58.6" r=".98"/>
<circle cx="86.4" cy="43" r=".98"/>
<circle cx="88.5" cy="50.8" r="1.24"/>
<circle cx="88.5" cy="50.8" r="1.41"/>
<circle cx="98.4" cy="55.8" r="1.24"/>
<circle cx="98.4" cy="45.8" r="1.25"/>
<circle cx="190.9" cy="45.7" r="1.5"/>
<circle cx="190.9" cy="55.9" r="1.49"/>
<circle cx="190.9" cy="55.9" r="1.39"/>
<circle cx="190.9" cy="55.9" r=".63"/>
<circle cx="190.9" cy="45.7" r="1.39"/>
<circle cx="190.9" cy="45.7" r="1.65"/>
<circle cx="190.9" cy="55.9" r="1.65"/>
<circle cx="190.9" cy="45.7" r=".62"/>
<circle cx="199.8" cy="40.5" r="1.65"/>
<circle cx="199.8" cy="40.5" r="1.38"/>
<circle cx="199.8" cy="40.5" r="1.5"/>
<circle cx="199.8" cy="50.8" r="8.2"/>
<circle cx="199.8" cy="40.5" r=".62"/>
<circle cx="210.3" cy="59.3" r=".77"/>
<circle cx="210.3" cy="59.3" r="1.88"/>
<circle cx="210.3" cy="59.3" r="1.76"/>
<circle cx="223" cy="50.8" r="12.7"/>
<circle cx="223" cy="50.8" r="12.5"/>
<circle cx="223" cy="50.8" r="10.5"/>
<circle cx="223" cy="50.8" r="3.4"/>
<circle cx="223" cy="50.8" r="10.7"/>
<circle cx="235.7" cy="42.3" r=".77"/>
<circle cx="235.7" cy="42.3" r="1.76"/>
<circle cx="235.7" cy="42.3" r="1.88"/>
<circle cx="46.5" cy="75.4" r=".98"/>
<circle cx="55.4" cy="68.3" r="1.63"/>
<circle cx="55.4" cy="68.3" r="1.79"/>
<circle cx="58.4" cy="70.3" r="1.41"/>
<circle cx="58.4" cy="70.3" r="1.25"/>
<circle cx="72.9" cy="66.4" r=".98"/>
<circle cx="72.9" cy="66.4" r=".83"/>
<circle cx="90.4" cy="68.3" r="1.62"/>
<circle cx="90.4" cy="68.3" r="1.79"/>
<circle cx="103" cy="75.4" r=".98"/>
<circle cx="182.3" cy="68.3" r="1.79"/>
<circle cx="182.3" cy="68.3" r="1.63"/>
<circle cx="199.8" cy="61" r="1.65"/>
<circle cx="199.8" cy="61" r="1.5"/>
<circle cx="199.8" cy="61" r=".61"/>
<circle cx="199.8" cy="61" r="1.37"/>
<circle cx="210.7" cy="63.2" r="1.04"/>
<circle cx="214.3" cy="70.3" r="1.4"/>
<circle cx="214.3" cy="70.3" r="1.24"/>
<circle cx="217.3" cy="68.3" r="1.63"/>
<circle cx="231.5" cy="63.5" r=".77"/>
<circle cx="231.5" cy="63.5" r="1.76"/>
<circle cx="231.5" cy="63.5" r="1.88"/>
<circle cx="235.4" cy="63.2" r="1.04"/>
<circle cx="65.7" cy="97" r=".98"/>
<circle cx="102.8" cy="81.6" r=".98"/>
<circle cx="77.5" cy="117.4" r=".67"/>
<circle cx="77.5" cy="117.4" r=".6"/>
<circle cx="79.3" cy="101.8" r="1.14"/>
<circle cx="102.4" cy="113.1" r=".87"/>
<circle cx="89.6" cy="143.9" r="1.25"/>
<circle cx="89.7" cy="143.9" r="2.11"/>
<circle cx="89.7" cy="143.9" r="2.27"/>
<circle cx="102.7" cy="187.7" r="3.2"/>
</g>
<path d="M239.8 45.7a17.5 17.5 0 0 0-29.3-7.1 17.5 17.5 0 0 0 7.8 29 17.5 17.5 0 0 0 21.8-20.8l-.3-1.1" fill="none" stroke="#000" stroke-width=".21" stroke-dasharray="6.3 1.3 1.3 1.3 1.3 1.3" stroke-dashoffset="-1" stroke-linecap="butt"/>
<path d="M87.9 46.2a15.6 15.6 0 0 0-26.2-6.4 15.6 15.6 0 0 0 7 26 15.6 15.6 0 0 0 19.4-18.5l-.2-1.1" fill="none" stroke="#000" stroke-width=".21" stroke-dasharray="6.3 1.3 1.3 1.3 1.3 1.3" stroke-dashoffset="4.9" stroke-linecap="butt"/>
<path d="M222.5 50.8h-9.1M223 50.3v-9.2M223 51.3v9.1M223.5 50.8h9.2" fill="none" stroke="#000" stroke-width=".21" stroke-dasharray="30.5 1.3 1.3 1.3" stroke-dashoffset="27.8"/>
<path d="M72.4 50.8h-19.6M72.9 50.3v-19.6M72.9 51.3v19.5M73.4 50.8h19.6M199.3 50.8h-19.6M199.8 50.3v-19.6M199.8 51.3v19.5M200.3 50.8h19.6" fill="none" stroke="#000" stroke-width=".21" stroke-dasharray="30.5 1.3 1.3 1.3" stroke-dashoffset="22.6"/>
<g fill="none" stroke="#000" stroke-width=".21" stroke-dasharray="30.5 1.3 1.3 1.3">
<path d="M54.9 33.3h-1.4M55.4 32.8v-1.4M55.4 33.8v1.3M55.9 33.3h1.4M72.4 35.1h-.6M72.9 34.6v-.5M72.9 35.6v.6M73.4 35.1h.6M86.9 31.3h-1M87.4 30.8v-1M87.4 31.8v1M87.9 31.3h1"/>
<path d="M89.9 33.3h-1.4M90.4 32.8v-1.4M90.4 33.8v1.3M90.9 33.3h1.4M181.8 33.3h-1.4M182.3 32.8v-1.4M182.3 33.8v1.3M182.8 33.3h1.4M184.8 31.3h-1M185.3 30.8v-1M185.3 31.8v1M185.8 31.3h1"/>
<path d="M210.2 38.4h-.6M210.7 37.9v-.6M210.7 38.9v.6M211.2 38.4h.5M216.8 33.3h-1.4M217.3 32.8v-1.4M217.3 33.8v1.3M217.8 33.3h1.4M234.9 38.4h-.6M235.4 37.9v-.6M235.4 38.9v.6M235.9 38.4h.6"/>
<path d="M58.9 58.6h-.6M58.9 43h-.6M59.4 58.1v-.6M59.4 59.1v.6M59.4 42.5v-.6M59.4 43.5v.5M59.9 58.6h.6M59.9 43h.6M85.9 58.6h-.5M85.9 43h-.5M86.4 58.1v-.6M86.4 59.1v.6"/>
<path d="M86.4 42.5v-.6M86.4 43.5v.5M86.9 58.6h.6M86.9 43h.6M97.9 45.8h-.2M97.9 55.8h-.2M98.4 45.3v-.3M98.4 46.3v.2M98.4 55.3v-.3M98.4 56.3v.2M98.9 45.8h.3M98.9 55.8h.3"/>
<path d="M190.4 55.9h-.4M190.4 45.6h-.4M190.9 55.4v-.4M190.9 56.4v.4M190.9 45.1v-.3M190.9 46.1v.4M191.4 55.9h.4M191.4 45.6h.4M199.3 40.5h-.4M199.8 40v-.4M199.8 41v.4M200.3 40.5h.4"/>
<path d="M54.9 68.3h-1.4M55.4 67.8v-1.4M55.4 68.8v1.3M55.9 68.3h1.4M57.9 70.3h-1M58.4 69.8v-1M58.4 70.8v1M58.9 70.3h1M72.4 66.4h-.6M72.9 65.9v-.6M72.9 66.9v.6M73.4 66.4h.6"/>
<path d="M89.9 68.3h-1.4M90.4 67.8v-1.4M90.4 68.8v1.3M90.9 68.3h1.4M181.8 68.3h-1.4M182.3 67.8v-1.4M182.3 68.8v1.3M182.8 68.3h1.4M199.3 61h-.4M199.8 60.5v-.4M199.8 61.5v.4M200.3 61h.4"/>
<path d="M210.2 63.1h-.6M210.7 62.6v-.5M210.7 63.6v.6M211.2 63.1h.5M213.8 70.3h-1M214.3 69.8v-1M214.3 70.8v1M214.8 70.3h1M216.8 68.3h-1.4M217.3 67.8v-1.4M217.3 68.8v1.3M217.8 68.3h1.4"/>
<path d="M234.9 63.1h-.6M235.4 62.6v-.5M235.4 63.6v.6M235.9 63.1h.6"/>
</g>
<path d="M153.3 155.6h7.5" fill="none" stroke="#000" stroke-width=".21" stroke-dasharray="30.5 1.3 1.3 1.3" stroke-dashoffset="28.6"/>
<path d="M59.7 107.4v1.6M86.4 109v-1.6" fill="none" stroke="#000" stroke-width=".21" stroke-dasharray="1.3 .6" stroke-dashoffset=".8"/>
<path d="M59.7 109h26.7" fill="none" stroke="#000" stroke-width=".21" stroke-dasharray="1.3 .6" stroke-dashoffset=".6"/>
<path d="M64.7 109v18.5M81.2 109v18.5" fill="none" stroke="#000" stroke-width=".21" stroke-dasharray="1.3 .6"/>
<g fill="none" stroke="#c0c0c0" stroke-width=".21">
<path d="M4.6 5h287v200h-287zM48.5 5v5M98.5 5v5M148.5 5v10M198.5 5v5M248.5 5v5M5 55h5M287 55h5M5 105h10M282 105h10M5 155h5M149.2 152.7h142.4"/>
<path d="M149.2 146.8h142.4M149.2 140.8v64.2M149.2 158.6h142.4M163.8 140.8v26M185 140.8v26M243.1 140.8v26M256.8 140.8v26M286.6 140.8v-130.8h-277v190h282M149.2 177.6h142.4M176.4 166.8v33.2M203.6 166.8v38.2M222.9 166.8v21.2"/>
<path d="M291.6 166.8h-142.4M203.6 188h88.4M278.6 188v12M48.5 200v5M98.5 200v5M247.4 200v5"/>
</g>
<g fill="#000">
<path d="M77.9 36.8h.3v.2h-.2z"/>
<path d="M184 31.3a1.26 1.26 0 0 0 1.3 1.3v-1.3zM185.3 30v1.3h1.2a1.21 1.21 0 0 0-1.2-1.3zM213 70.3v.1a1.29 1.29 0 0 0 1.3 1.1v-1.2zM214.3 69v1.3h1.2a1.26 1.26 0 0 0-1.2-1.3z"/>
<path d="M56 50.8a1.21 1.21 0 0 0 1.3 1.2v-1.2zM57.3 49.6v1.2h1.2a1.26 1.26 0 0 0-1.2-1.2zM87.3 50.8a1.21 1.21 0 0 0 1.2 1.2v-1.2zM88.5 49.6v1.2h1.3a1.26 1.26 0 0 0-1.3-1.2zM86.1 31.3a1.26 1.26 0 0 0 1.3 1.3v-1.3zM87.4 30v1.3h1.3a1.26 1.26 0 0 0-1.3-1.3zM57.2 70.3v.1a1.22 1.22 0 0 0 1.2 1.1v-1.2zM58.4 69v1.3h1.3a1.33 1.33 0 0 0-1.3-1.3z"/>
</g>
<text font-size="11" x="206.4" y="198.7">G+</text>
<text font-size="4.9" x="235.5" y="184.9">GSN85M-35K-SV2</text>
<g font-size="4.1">
<text x="61" y="103.3">中空孔徑</text>
<text x="81.2" y="103.3">33</text>
</g>
<text font-size="3.9" x="282.9" y="195.5">A4</text>
<g font-size="3.5">
<text x="73.4" y="17">119.5</text>
<text x="210.4" y="15">47</text>
<text x="72.7" y="21.8">85</text>
<text x="188.6" y="20">35</text>
<text x="207.2" y="20">35</text>
<text x="58.3" y="26.7">42.5</text>
<text x="191.3" y="24.9">29</text>
<text x="205.6" y="24.9">29</text>
<text x="246" y="27.3">50</text>
<text x="246" y="32.2">14</text>
<text x="47.8" y="43.7" transform="rotate(-90 47.8 43.7)">42.5</text>
<text x="167.3" y="42.3" transform="rotate(-90 167.3 42.3)">39</text>
<text x="172.8" y="42.3" transform="rotate(-90 172.8 42.3)">35</text>
<text x="42.2" y="51.4" transform="rotate(-90 42.2 51.4)">85</text>
<text x="120.9" y="51.4" transform="rotate(-90 120.9 51.4)">60</text>
<text x="246" y="50.2" transform="rotate(-90 246 50.2)">60</text>
<text x="167.3" y="61.7" transform="rotate(-90 167.3 61.7)">39</text>
<text x="172.8" y="61.7" transform="rotate(-90 172.8 61.7)">35</text>
<text x="41.3" y="76.6">2-</text>
<text x="48.1" y="76.6">5 pin</text>
<text x="97.8" y="76.6">2-</text>
<text x="104.6" y="76.6">5</text>
<text x="109.5" y="76.6">8 pin</text>
<text x="241.3" y="72.7">4-M5</text>
<text x="251.5" y="72.7">10 EQS</text>
<text x="41.7" y="82.8">6-M4</text>
<text x="51.8" y="82.8">10 EQS</text>
<text x="97.6" y="82.8">4-</text>
<text x="104.4" y="82.8">6.5 THRU</text>
<text x="67.3" y="98.2">70</text>
<text x="116.7" y="123.7" transform="rotate(-90 116.7 123.7)">26.5</text>
<text x="122.8" y="121.8" transform="rotate(-90 122.8 121.8)">40.2</text>
<text x="64.8" y="135.4">59</text>
<text x="131" y="154.3" transform="rotate(-90 131 154.3)">170.7</text>
<text x="164.5" y="157">2017-07-15</text>
<text x="208.7" y="156.4">00初版</text>
<text x="245.6" y="156.4">陳國棟</text>
<text x="152.8" y="162.4">改版</text>
<text x="152.8" y="165.9">SYM</text>
<text x="169.1" y="162.4">年 月 日</text>
<text x="170.1" y="165.9">DATE</text>
<text x="205" y="165.9">REVISIONS</text>
<text x="207" y="162.4">變更事項</text>
<text x="247.4" y="162.4">設計</text>
<text x="248.3" y="165.9">BY</text>
<text x="267.8" y="162.4">備</text>
<text x="269.8" y="165.9">NOTE</text>
<text x="278.6" y="162.4">注</text>
<text x="159.1" y="171.9">制圖</text>
<text x="186.4" y="171.9">設計</text>
<text x="208.9" y="172.4">品名:</text>
<text x="247.5" y="172.2">中空旋轉平台</text>
<text x="122.8" y="175.9" transform="rotate(-90 122.8 175.9)">130.5</text>
<text x="157.1" y="175.4">PRAWN</text>
<text x="181.3" y="175.4">DESIGNED</text>
<text x="208.9" y="175.9">TITLE</text>
<text x="233.5" y="175.8">HOLLOW ROTATING PLATFORM</text>
<text x="209.1" y="182.1">規格:</text>
<text x="209.1" y="185.6">SPEC</text>
<text x="221.2" y="192.2">®</text>
<text x="234" y="194.8">吉嘉精密科技有限公司</text>
</g>
<text font-size="3.2" x="81.6" y="26.3">旋轉部</text>
<g font-size="2.8">
<text x="246" y="76.2">P.C.D 70</text>
<text x="45.6" y="87">P.C.D 62.5</text>
<text x="74" y="95.4">0</text>
<text x="72.6" y="98.2">-0.02</text>
<text x="228" y="197.8">GIGA Precision Technology Co., Ltd</text>
</g>
<g font-size="2.5">
<text x="23.1" y="8.4">1</text>
<text x="72.7" y="8.4">2</text>
<text x="122.7" y="8.4">3</text>
<text x="172.7" y="8.4">4</text>
<text x="222.7" y="8.4">5</text>
<text x="272.7" y="8.4">6</text>
<text x="6.7" y="30.9">A</text>
<text x="288.7" y="30.9">A</text>
<text x="6.7" y="80.9">B</text>
<text x="288.7" y="80.9">B</text>
<text x="6.7" y="130.9">C</text>
<text x="288.7" y="129.9">C</text>
<text x="6.7" y="180.9">D</text>
<text x="23.1" y="203.4">1</text>
<text x="72.7" y="203.4">2</text>
<text x="120.5" y="203.4">3</text>
<text x="178.8" y="203.4">4</text>
</g>
<g font-size="1.7">
<text x="204.9" y="203.7">比例 SCALE:1:2</text>
<text x="249.3" y="203.8">图纸 1 (共1)</text>
</g>
</svg>
